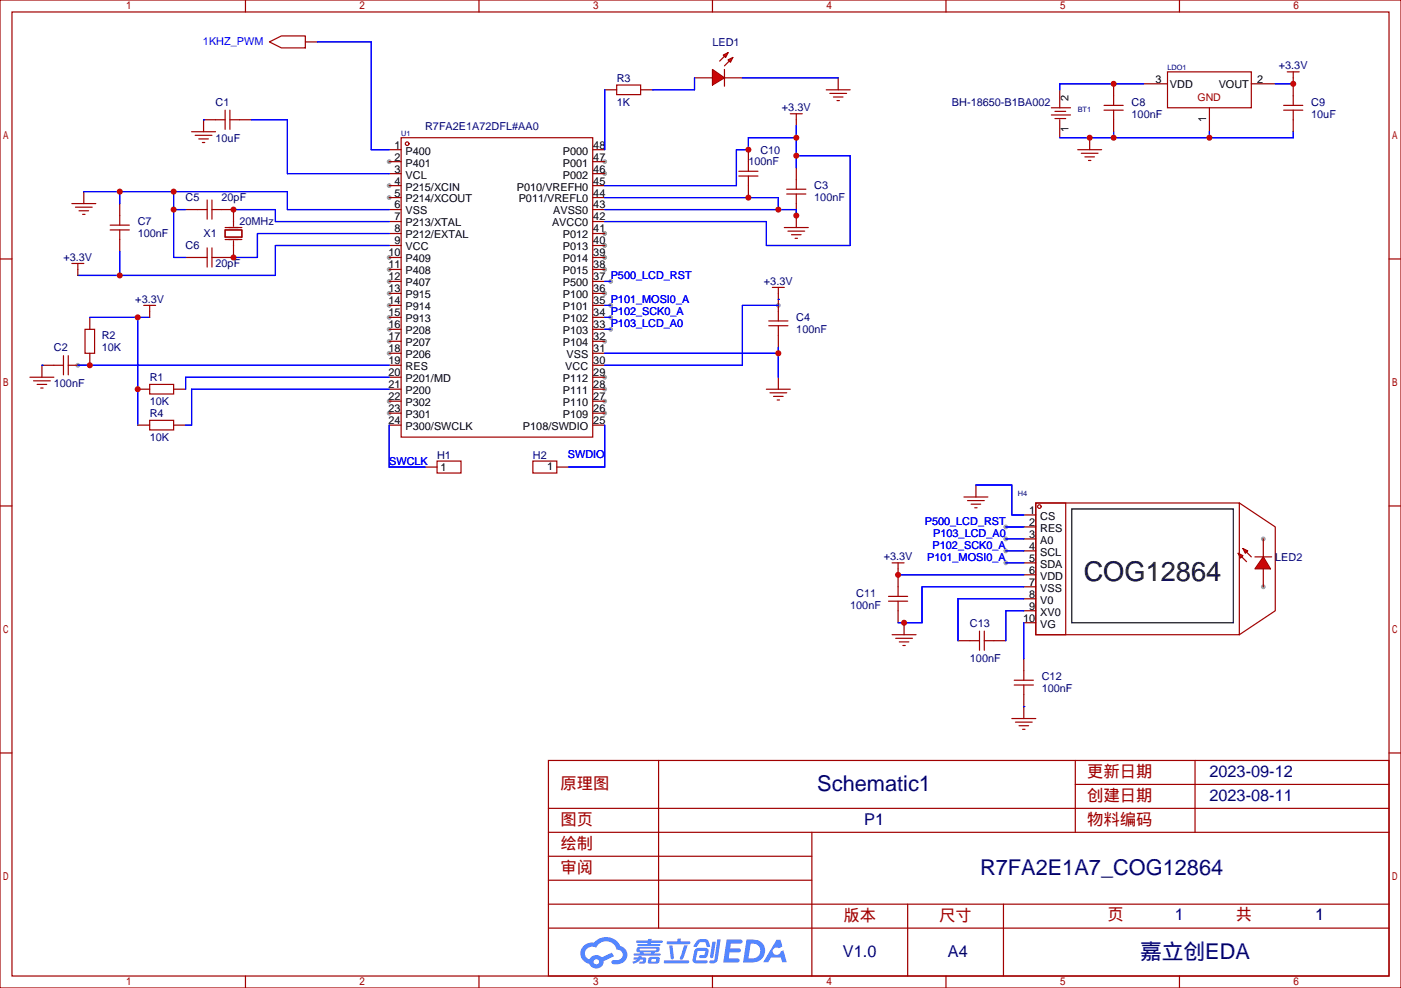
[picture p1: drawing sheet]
<svg xmlns="http://www.w3.org/2000/svg" width="413mm" height="291mm" viewBox="0 0 413 291" stroke-linecap="round" stroke-linejoin="round" font-family="sans-serif">
<g fill="#999">
<circle cx="22.9" cy="107.6" r=".71"/>
<circle cx="229.3" cy="90" r=".71"/>
<circle cx="179.9" cy="90" r=".71"/>
<circle cx="179.9" cy="93.5" r=".71"/>
<circle cx="179.9" cy="97" r=".71"/>
<circle cx="179.9" cy="82.9" r=".71"/>
<circle cx="296.3" cy="155.2" r=".71"/>
<circle cx="296.3" cy="158.7" r=".71"/>
<circle cx="296.3" cy="162.3" r=".71"/>
<circle cx="296.3" cy="165.8" r=".71"/>
<circle cx="114.7" cy="47.6" r=".71"/>
<circle cx="114.7" cy="54.7" r=".71"/>
<circle cx="114.7" cy="58.2" r=".71"/>
<circle cx="114.7" cy="75.8" r=".71"/>
<circle cx="114.7" cy="79.4" r=".71"/>
<circle cx="114.7" cy="82.9" r=".71"/>
<circle cx="114.7" cy="86.4" r=".71"/>
<circle cx="114.7" cy="90" r=".71"/>
<circle cx="114.7" cy="93.5" r=".71"/>
<circle cx="114.7" cy="97" r=".71"/>
<circle cx="114.7" cy="100.5" r=".71"/>
<circle cx="114.7" cy="104.1" r=".71"/>
<circle cx="114.7" cy="118.2" r=".71"/>
<circle cx="114.7" cy="121.7" r=".71"/>
<circle cx="178.2" cy="121.7" r=".71"/>
<circle cx="178.2" cy="118.2" r=".71"/>
<circle cx="178.2" cy="114.7" r=".71"/>
<circle cx="178.2" cy="111.1" r=".71"/>
<circle cx="178.2" cy="100.5" r=".71"/>
<circle cx="178.2" cy="86.4" r=".71"/>
<circle cx="178.2" cy="79.4" r=".71"/>
<circle cx="178.2" cy="75.8" r=".71"/>
<circle cx="178.2" cy="72.3" r=".71"/>
<circle cx="178.2" cy="68.8" r=".71"/>
<circle cx="178.2" cy="51.2" r=".71"/>
<circle cx="178.2" cy="47.6" r=".71"/>
<circle cx="372.2" cy="158.7" r=".71"/>
<circle cx="372.2" cy="172.9" r=".71"/>
</g>
<g fill="none" stroke="#a10000" stroke-width=".35">
<path d="M0 0h412.7v291h-412.7zM3.5 3.5h405.7v284h-405.7zM72.3 0v3.5M141.1 0v3.5M209.9 0v3.5M278.7 0v3.5M347.5 0v3.5M0 76.3h3.5M409.2 76.3h3.5M0 149h3.5M409.2 149h3.5M0 221.8h3.5"/>
<path d="M161.6 224h247.6v63.5h-247.6zM161.6 238.1h247.6M194 224v49.4M316.8 224v21.2M316.8 231.1h92.4M352.1 224v21.2M409.2 221.8h3.5M161.6 252.2h77.6M161.6 245.2h247.6M161.6 259.3h77.6M239.2 245.2v42.3M161.6 273.4h247.6"/>
<path d="M161.6 266.3h247.6M267.4 266.3v21.2M295.6 266.3v21.2M72.3 287.5v3.5M141.1 287.5v3.5M209.9 287.5v3.5M278.7 287.5v3.5M347.5 287.5v3.5"/>
</g>
<g fill="#5487ff">
<path d="M214.1 276.8h3.8a.65 .65 0 0 1 .9 .5 .65 .65 0 0 1-.9 .7h-2.6l-.2 1.4h2.6a.63 .63 0 0 1 .5 .8 .63 .63 0 0 1-.9 .4h-2.4l-.2 1.7h2.3a.62 .62 0 0 1 .9 .4 .62 .62 0 0 1-.6 .8h-4.2z"/>
<path d="M228.8 276.8h1.1l.6 2-1 .5a1.15 1.15 0 0 0-1.7 .2 1.15 1.15 0 0 0 .3 1.7 1.15 1.15 0 0 0 1.6-.3l.3-.6 .8-.4 1 3.6h-1.4l-.3-1.5h-3l-.8 1.5h-1.5z"/>
<path d="M209.9 277.4h1l-.7 4.4a.5 .5 0 0 1-.5 .5 .5 .5 0 0 1-.5-.5z"/>
<path d="M211.3 276.7h1l-.8 6a1.56 1.56 0 0 1-2.5 .8l.2-.6h1.1l.2-.3z"/>
<path d="M205.3 277.1l.9-.4 1.4-.1a1.07 1.07 0 0 1 1.2 .8l.4 1.3-.2 .3-.7-.1-.4-1.2-.3-.2-1.4 .1-1 1.4-.8-.1-.1-.2z"/>
<path d="M204.8 279.7l.7-.4 2.4-.1a1 1 0 0 1 .7 1.6 1.23 1.23 0 0 1-1.3 1.4h-.9a.45 .45 0 0 1-.5-.5 .45 .45 0 0 1 .6-.3l1-.1 .3-1.2-2.3 .1-.5 2.6 3.1 .1a.45 .45 0 0 1 .4 .5 .45 .45 0 0 1-.5 .4h-2.9a1 1 0 0 1-1.1-1.2z"/>
<path d="M195.6 282.9h7a.45 .45 0 0 1 .5 .5 .45 .45 0 0 1-.5 .4h-6.8l-.2-.2z"/>
<path d="M201.6 278.5h1l-1.4 3.9a.48 .48 0 0 1-.6 .3 .48 .48 0 0 1-.3-.6z"/>
<path d="M197.2 278.5h.9l.4 3.6a.48 .48 0 0 1-.4 .5 .48 .48 0 0 1-.5-.3z"/>
<path d="M196.5 277.3h3l.3-.8h.8l-.1 .8h2.4a.45 .45 0 0 1 .5 .4 .45 .45 0 0 1-.5 .5h-6.3l-.2-.3z"/>
<path d="M186.7 282h1.3l.2-.3h.9l-.1 .3h1.1a1.1 1.1 0 0 1 .2 1.2 1.1 1.1 0 0 1-.9 .7h-1.1v-.6l1-.1v-.5a.95 .95 0 0 0-1.2 .6l-1.5 .6-.3-.6 1.4-.6h-1.1z"/>
<path d="M187.5 277.1h3.4l.1-.5h1l-.1 .5h3l.4 .4-.4 .2h-3.1l-.1 .4h2.7l.2 .3-.3 .2h-6.3l-.2-.5h2.9v-.4h-3.1l-.2-.2z"/>
<path d="M219.9 276.8l-1 6.7h2.3a3.5 3.5 0 0 0 4.2-3.4 3.5 3.5 0 0 0-4.3-3.3zM221.2 278a2.24 2.24 0 0 1 2.8 2 2.24 2.24 0 0 1-2.5 2.3h-1z"/>
<path d="M187.8 279.1a.79 .79 0 0 0-.3 1 .79 .79 0 0 0 1 .4l.1 .4h-1.9v.5l7.6 .1 .4-.3-.3-.3h-1.6l.1-.3a1.18 1.18 0 0 0 1.4-1.4l-.6-.3zM188.6 279.5h4.6l.2 .1-.3 .4h-4.5zM189.5 280.5h2.4l-.2 .4h-2z"/>
<path d="M191.3 282l-.3 .5-.1 1.2 2.5 .2a.77 .77 0 0 0 .9-.7l.1-.7a.52 .52 0 0 0-.6-.6zM191.9 282.6h1.4l-.1 .6-1.3 .1z"/>
<path d="M172 278.6a3.1 3.1 0 0 0-.9 3.2 3.1 3.1 0 0 0 2.5 2.2 2.2 2.2 0 0 0 2.5 1.3 2.2 2.2 0 0 0 1.7-2.2l3.1-1.4-.7-1.1-2.9 1.4a2.29 2.29 0 0 0-3.7 .7 2.03 2.03 0 0 1-.9-2.9 2.03 2.03 0 0 1 3-.6 3.2 3.2 0 0 1 3.2-1.9 3.2 3.2 0 0 1 2.8 2.4 1.55 1.55 0 0 1 1.8 1.4 1.55 1.55 0 0 1-1.6 1.7h-1a.63 .63 0 0 0-.8 .5 .63 .63 0 0 0 .7 .7h1.1a2.75 2.75 0 0 0 2.9-2.3 2.75 2.75 0 0 0-2.1-3.1 4.8 4.8 0 0 0-7.9-.9 3.7 3.7 0 0 0-2.8 .9zM174.9 283.4a.8 .8 0 0 1 1.6 0 .8 .8 0 0 1-1.6 0z"/>
</g>
<g fill="none" stroke="#a10000" stroke-width=".35">
<path d="M56.4 38.8h7.1M57.5 39.9h4.9M63.5 35.3h2.8M66.3 32.5v5.6M67.7 35.3h2.9M67.7 32.5v5.6M58.6 40.9h2.8M59.6 42h.7M118.2 40.6h56.4v88.2h-56.4zM25 97h2.9v7.1h-2.9zM15.9 107.6h2.8M18.7 104.8v5.6"/>
<path d="M20.1 107.6h2.8M20.1 104.8v5.6M44.1 113.2h7.1v2.9h-7.1z"/>
<circle cx="119.9" cy="42.3" r=".53"/>
</g>
<g fill="none" stroke="#870000" stroke-width=".35">
<path d="M63.5 35.3h-3.5v3.5M70.6 35.3h3.5M114.7 44.1h3.5M114.7 47.6h3.5M114.7 51.2h3.5M114.7 54.7h3.5M114.7 58.2h3.5M174.6 44.1h3.6M174.6 47.6h3.6M174.6 51.2h3.6M174.6 54.7h3.6M174.6 58.2h3.6"/>
<path d="M114.7 61.7h3.5M114.7 65.3h3.5M114.7 68.8h3.5M114.7 72.3h3.5M114.7 75.8h3.5M114.7 79.4h3.5M174.6 61.7h3.6M174.6 65.3h3.6M174.6 68.8h3.6M174.6 72.3h3.6M174.6 75.8h3.6M174.6 79.4h3.6"/>
<path d="M26.5 93.5v3.5M114.7 82.9h3.5M114.7 86.4h3.5M114.7 90h3.5M114.7 93.5h3.5M114.7 97h3.5M174.6 82.9h3.6M174.6 86.4h3.6M174.6 90h3.6M174.6 93.5h3.6M174.6 97h3.6M12.3 107.6h3.6"/>
<path d="M26.5 104.1v3.5h-3.6M40.6 114.7h3.5M51.2 114.7h3.5M114.7 100.5h3.5M114.7 104.1h3.5M114.7 107.6h3.5M114.7 111.1h3.5M114.7 114.7h3.5M114.7 118.2h3.5M174.6 100.5h3.6M174.6 104.1h3.6M174.6 107.6h3.6"/>
<path d="M174.6 111.1h3.6M174.6 114.7h3.6M174.6 118.2h3.6M114.7 121.7h3.5M114.7 125.2h3.5M174.6 121.7h3.6M174.6 125.2h3.6"/>
</g>
<path d="M74.1 35.3h10.6v15.9h30M26.5 93.5h17.6M40.6 93.5v31.7M22.9 107.6h91.8" fill="none" stroke="#00f" stroke-width=".35"/>
<circle cx="60" cy="35.3" r=".18" fill="#00f"/>
<path d="M8.8 111.1h7.1M9.9 112.2h4.9M10.9 113.2h2.9M12 114.3h.7" fill="none" stroke="#a10000" stroke-width=".35"/>
<path d="M12.3 107.6v3.5" fill="none" stroke="#870000" stroke-width=".35"/>
<circle cx="12.3" cy="107.6" r=".18" fill="#00f"/>
<g fill="none" stroke="#00f" stroke-width=".35">
<path d="M24.7 56.4h60v5.3h30M35.3 56.4v3.6M51.2 56.4v19.4h3.5M178.2 58.2h51.1v3.5M35.3 74.1v7M51.2 61.7h3.5M68.8 61.7h12.3v3.6h33.6M114.7 72.3h-33.6v8.8h-58.2M114.7 68.8h-38.9v7h-7M178.2 61.7h56.4v1.8M229.3 90h-10.6v17.6h-40.5M114.7 111.1h-60v3.6"/>
<path d="M178.2 104.1h51.1M229.3 102.3v8.8"/>
</g>
<g fill="none" stroke="#a10000" stroke-width=".35">
<path d="M213.4 20.5v4.9M21.2 60h7M61 58.9v5.7M62.4 58.9v5.7M231.8 57.1h5.6M231.8 55.7h5.6M234.6 52.9v2.8M234.6 57.1v2.9M22.2 61h5M23.3 62.1h2.8M24.3 63.1h.7M32.5 67.7h5.6"/>
<path d="M32.5 66.3h5.6M35.3 63.5v2.8M35.3 67.7v2.9M58.2 61.7h2.8M58.2 75.8h2.8M61 73v5.7M62.4 61.7h2.9M62.4 73v5.7M62.4 75.8h2.9M66.3 67.7h5v2.1h-5zM66.3 67h5M66.3 70.6h5"/>
<path d="M68.8 65.3v1.4M68.8 70.9v1.4M231.1 67h7M232.1 68.1h5M233.2 69.1h2.8M234.2 70.2h.7M226.5 96h5.6M226.5 94.5h5.6M229.3 91.7v2.8M229.3 96v2.8M225.8 114.7h7M226.8 115.7h5"/>
<path d="M227.9 116.8h2.8M229 117.8h.7"/>
</g>
<path d="M24.7 56.4v3.6M35.3 60v3.5M234.6 49.4v3.5M234.6 60v7M35.3 70.6v3.5M54.7 61.7h3.5M54.7 75.8h3.5M65.3 61.7h3.5v3.6M68.8 72.3v3.5h-3.5M229.3 88.2v3.5M229.3 98.8v3.5M229.3 111.1v3.6" fill="none" stroke="#870000" stroke-width=".35"/>
<g fill="#f00" stroke="#a10000" stroke-width=".35">
<path d="M209.9 20.5l3.5 2.4-3.5 2.1z"/>
<path d="M213.1 16.2l1.4-.7-.7 1.4z"/>
<path d="M214.5 17.6l1.4-.7-.7 1.4z"/>
</g>
<g fill="none" stroke="#a10000" stroke-width=".35">
<path d="M79.4 12.3l3.5-1.7h7.1v3.5h-7.1zM213.4 16.6l-1.4 1.4M214.8 18l-1.4 1.4M181.7 25h7v2.9h-7zM243.4 26.5h7.1M244.5 27.5h4.9M245.5 28.6h2.9M246.6 29.6h.7M309.7 33.9h5.7M309.7 31.8h5.7M310.8 34.9h3.2M310.8 32.8h3.2"/>
<path d="M325.3 32.5h5.6M325.3 31h5.6M328.1 28.2v2.8M328.1 32.5v2.8M344 21.2h24.7v10.6h-24.7zM378.2 32.5h5.6M378.2 31h5.6M379.2 21.2h3.6M381 21.2v1.7M381 28.2v2.8M381 32.5v2.8M317.5 44.1h7.1"/>
<path d="M318.6 45.2h4.9M319.6 46.2h2.8M320.7 47.3h.7M21.2 77.6h3.5M22.9 77.6v1.8M42.3 90h3.6M44.1 90v1.7M227.5 84.7h3.6M229.3 84.7v1.7M128.8 135.8h7v3.5h-7zM157 135.8h7v3.5h-7z"/>
</g>
<g fill="none" stroke="#870000" stroke-width=".35">
<path d="M90 12.3h3.5M178.2 26.5h3.5M188.7 26.5h3.6M204.6 22.9h5.3M213.4 22.9h5.3M246.9 22.9v3.6M312.2 26.5v5.3M312.2 35.3v5.3M328.1 24.7v3.5M328.1 35.3v3.5M336.9 24.7h7.1M356.3 31.8v7"/>
<path d="M368.7 24.7h7M381 22.9v5.3M381 35.3v3.5M321 40.6v3.5M22.9 79.4v1.7M44.1 91.7v1.8M229.3 86.4v1.8M125.2 137.6h3.6M164 137.6h3.6"/>
</g>
<path d="M93.5 12.3h15.9v31.8h5.3M204.6 22.9v3.6h-12.3M328.1 38.8v1.8M336.9 24.7h-24.7v1.8M356.3 38.8v1.8M375.7 24.7h5.3M381 38.8v1.8h-68.8M178.2 90h1.7M178.2 93.5h1.7M178.2 97h1.7M114.7 125.2v12.4h10.5M178.2 125.2v12.4h-10.6" fill="none" stroke="#00f" stroke-width=".35"/>
<circle cx="229.3" cy="88.2" r=".18" fill="#00f"/>
<g fill="none" stroke="#a10000" stroke-width=".35">
<path d="M232.8 33.5h3.6M234.6 33.5v1.8M217.7 51.9h5.6M217.7 50.4h5.6M220.5 47.6v2.8M220.5 51.9v2.8M44.1 123.8h7.1v2.8h-7.1zM305.2 148.2h8.8v38.8h-8.8zM305.2 148.2h59.9v38.8h-59.9zM365.1 148.2l10.6 7v24.7l-10.6 7.1M369.7 164h4.9"/>
<circle cx="306.2" cy="149.2" r=".53"/>
</g>
<g fill="none" stroke="#870000" stroke-width=".35">
<path d="M234.6 35.3v1.7M220.5 44.1v3.5M220.5 54.7v3.5M40.6 125.2h3.5M51.2 125.2h3.5M301.6 151.7h3.6M301.6 155.2h3.6M301.6 158.7h3.6M301.6 162.3h3.6M301.6 165.8h3.6M301.6 169.3h3.6M301.6 172.9h3.6"/>
<path d="M301.6 176.4h3.6M301.6 179.9h3.6M301.6 183.4h3.6"/>
</g>
<path d="M234.6 37v12.4M234.6 40.6h-14.1v3.5h-3.5v10.6h-38.8M234.6 45.9h15.9v26.4h-24.7v-7h-47.6M178.2 82.9h1.7M114.7 114.7h-58.3v10.5h-1.7" fill="none" stroke="#00f" stroke-width=".35"/>
<g fill="#f00" stroke="#a10000" stroke-width=".35">
<path d="M372.2 164l2.1 3.6h-4.6z"/>
<path d="M364.8 163l1.4 .7-.7 .7z"/>
<path d="M366.2 161.6l1.4 .7-.7 .7z"/>
</g>
<g fill="none" stroke="#a10000" stroke-width=".35">
<path d="M284 146.4h7M285 147.5h5M286.1 148.5h2.8M287.2 149.6h.7M261.8 177.1h5.6M261.8 175.7h5.6M262.8 165.8h3.5M264.6 165.8v1.8M264.6 172.9v2.8M264.6 177.1v2.8M365.8 164l1.4 1.5M367.2 162.6l1.5 1.4"/>
<path d="M262.8 187h7.1M263.9 188h4.9M264.9 189.1h2.9M266 190.1h.7M285.8 188.7h2.8M288.6 185.9v5.7M290 185.9v5.7M290 188.7h2.8M301.6 197.6v2.8M298.1 211.7h7.1M298.8 201.8h5.6M298.8 200.4h5.6"/>
<path d="M299.2 212.7h4.9M300.2 213.8h2.8M301.3 214.8h.7M301.6 201.8v2.8"/>
</g>
<path d="M287.5 142.9v3.5M372.2 158.7v5.3M264.6 167.6v5.3M264.6 179.9v3.5M372.2 167.6v5.3M266.3 183.4v3.6M282.2 188.7h3.6M292.8 188.7h3.5M301.6 194v3.6M301.6 204.6v7.1" fill="none" stroke="#870000" stroke-width=".35"/>
<path d="M315.7 149.9h47.7v33.5h-47.7z" fill="none" stroke="#000" stroke-width=".35"/>
<path d="M287.5 142.9h10.6v8.8h3.5M296.3 155.2h5.3M296.3 158.7h5.3M264.6 169.3h37M296.3 162.3h5.3M296.3 165.8h5.3M301.6 176.4h-19.4v12.3M301.6 179.9h-5.3v8.8M301.6 172.9h-30v10.5h-7M301.6 183.4v10.6" fill="none" stroke="#00f" stroke-width=".35"/>
<circle cx="301.6" cy="208.1" r=".18" fill="#00f"/>
<path d="M178.2 26.5v17.6M218.7 22.9h28.2" fill="none" stroke="#00f" stroke-width=".35"/>
<g fill="#c00">
<circle cx="26.5" cy="107.6" r=".88"/>
<circle cx="40.6" cy="93.5" r=".88"/>
<circle cx="40.6" cy="114.7" r=".88"/>
<circle cx="234.6" cy="63.5" r=".88"/>
<circle cx="229.3" cy="61.7" r=".88"/>
<circle cx="220.5" cy="58.2" r=".88"/>
<circle cx="229.3" cy="104.1" r=".88"/>
<circle cx="68.8" cy="61.7" r=".88"/>
<circle cx="68.8" cy="75.8" r=".88"/>
<circle cx="35.3" cy="81.1" r=".88"/>
<circle cx="35.3" cy="56.4" r=".88"/>
<circle cx="51.2" cy="56.4" r=".88"/>
<circle cx="51.2" cy="61.7" r=".88"/>
<circle cx="328.1" cy="24.7" r=".88"/>
<circle cx="356.3" cy="40.6" r=".88"/>
<circle cx="321" cy="40.6" r=".88"/>
<circle cx="328.1" cy="40.6" r=".88"/>
<circle cx="381" cy="24.7" r=".88"/>
<circle cx="234.6" cy="40.6" r=".88"/>
<circle cx="234.6" cy="45.9" r=".88"/>
<circle cx="220.5" cy="44.1" r=".88"/>
<circle cx="264.6" cy="169.3" r=".88"/>
<circle cx="266.3" cy="183.4" r=".88"/>
</g>
<text font-size="8" x="319.3" y="171.3">COG12864</text>
<g font-size="6.4" fill="#000080">
<text x="240.8" y="233">Schematic1</text>
<text x="288.7" y="257.7">R7FA2E1A7_COG12864</text>
<text x="335.9" y="282.4">嘉立创EDA</text>
</g>
<g font-size="4.8" fill="#a00000">
<text x="165.1" y="232.5">原理图</text>
<text x="320.3" y="229">更新日期</text>
<text x="320.3" y="236">创建日期</text>
<text x="165.1" y="243.1">图页</text>
<text x="320.3" y="243.1">物料编码</text>
<text x="165.1" y="250.2">绘制</text>
<text x="165.1" y="257.2">审阅</text>
<text x="248.5" y="271.3">版本</text>
<text x="276.7" y="271.3">尺寸</text>
<text x="326.3" y="271">页</text>
<text x="364.1" y="271">共</text>
</g>
<g font-size="4.8" fill="#000080">
<text x="356.3" y="229">2023-09-12</text>
<text x="356.3" y="236">2023-08-11</text>
<text x="254.6" y="243.1">P1</text>
<text x="346.1" y="271">1</text>
<text x="387.4" y="271">1</text>
<text x="248.3" y="281.9">V1.0</text>
<text x="279.3" y="281.9">A4</text>
</g>
<g font-size="3.2" fill="#00f">
<text x="59.8" y="13.3">1KHZ_PWM</text>
<text x="114.7" y="136.9">SWCLK</text>
<text x="167.3" y="134.9">SWDIO</text>
<text x="272.5" y="154.6">P500_LCD_RST</text>
<text x="274.8" y="161.6">P102_SCK0_A</text>
<text x="274.9" y="158.1">P103_LCD_A0</text>
<text x="273.2" y="165.2">P101_MOSI0_A</text>
</g>
<g font-size="3.2" fill="#000080">
<text x="209.9" y="13.5">LED1</text>
<text x="376.8" y="20.4">+3.3V</text>
<text x="181.7" y="24.1">R3</text>
<text x="63.5" y="31.1">C1</text>
<text x="181.7" y="31.1">1K</text>
<text x="230.4" y="32.7">+3.3V</text>
<text x="280.5" y="31.1">BH-18650-B1BA002</text>
<text x="333.4" y="31.1">C8</text>
<text x="333.4" y="34.6">100nF</text>
<text x="386.3" y="31.1">C9</text>
<text x="386.3" y="34.6">10uF</text>
<text x="63.5" y="41.7">10uF</text>
<text x="125.2" y="38.2">R7FA2E1A72DFL#AA0</text>
<text x="224" y="45.2">C10</text>
<text x="220.5" y="48.7">100nF</text>
<text x="54.7" y="59.3">C5</text>
<text x="65.3" y="59.3">20pF</text>
<text x="239.9" y="55.8">C3</text>
<text x="239.9" y="59.3">100nF</text>
<text x="40.6" y="66.4">C7</text>
<text x="40.6" y="69.9">100nF</text>
<text x="60" y="69.9">X1</text>
<text x="70.6" y="66.4">20MHz</text>
<text x="18.7" y="76.8">+3.3V</text>
<text x="54.7" y="73.4">C6</text>
<text x="63.5" y="78.7">20pF</text>
<text x="225.1" y="83.9">+3.3V</text>
<text x="39.9" y="89.2">+3.3V</text>
<text x="234.6" y="94.6">C4</text>
<text x="30" y="99.9">R2</text>
<text x="234.6" y="98.1">100nF</text>
<text x="15.9" y="103.4">C2</text>
<text x="30" y="103.4">10K</text>
<text x="44.1" y="112.2">R1</text>
<text x="15.9" y="114">100nF</text>
<text x="44.1" y="119.3">10K</text>
<text x="44.1" y="122.8">R4</text>
<text x="44.1" y="129.9">10K</text>
<text x="128.8" y="135.2">H1</text>
<text x="157" y="135.2">H2</text>
<text x="260.3" y="165">+3.3V</text>
<text x="375.7" y="165.2">LED2</text>
<text x="250.5" y="179.3">100nF</text>
<text x="252.2" y="175.7">C11</text>
<text x="285.8" y="184.6">C13</text>
<text x="285.8" y="195.1">100nF</text>
<text x="306.9" y="200.4">C12</text>
<text x="306.9" y="204">100nF</text>
</g>
<g font-size="3.2">
<text x="314.8" y="29.7" transform="rotate(-90 314.8 29.7)">2</text>
<text x="340.4" y="24.4">3</text>
<text x="344.7" y="25.8">VDD</text>
<text x="359" y="25.8">VOUT</text>
<text x="370.4" y="24.4">2</text>
<text x="355.3" y="36" transform="rotate(-90 355.3 36)">1</text>
<text x="314.8" y="38.8" transform="rotate(-90 314.8 38.8)">1</text>
<text x="116.2" y="43.8">1</text>
<text x="116.2" y="47.3">2</text>
<text x="119.5" y="45.5">P400</text>
<text x="165.8" y="45.5">P000</text>
<text x="174.8" y="47.3">47</text>
<text x="174.8" y="43.8">48</text>
<text x="116.2" y="50.8">3</text>
<text x="119.5" y="49.1">P401</text>
<text x="119.5" y="52.6">VCL</text>
<text x="165.8" y="52.6">P002</text>
<text x="165.8" y="49.1">P001</text>
<text x="174.8" y="50.8">46</text>
<text x="116.2" y="54.4">4</text>
<text x="116.2" y="57.9">5</text>
<text x="119.5" y="56.1">P215/XCIN</text>
<text x="119.5" y="59.7">P214/XCOUT</text>
<text x="152.3" y="56.1">P010/VREFH0</text>
<text x="152.8" y="59.7">P011/VREFL0</text>
<text x="174.8" y="57.9">44</text>
<text x="174.8" y="54.4">45</text>
<text x="116.2" y="61.4">6</text>
<text x="116.2" y="64.9">7</text>
<text x="119.5" y="63.2">VSS</text>
<text x="163" y="63.2">AVSS0</text>
<text x="174.8" y="64.9">42</text>
<text x="174.8" y="61.4">43</text>
<text x="116.2" y="68.5">8</text>
<text x="116.2" y="72">9</text>
<text x="119.5" y="66.7">P213/XTAL</text>
<text x="119.5" y="70.2">P212/EXTAL</text>
<text x="162.6" y="66.7">AVCC0</text>
<text x="165.8" y="70.2">P012</text>
<text x="174.8" y="72">40</text>
<text x="174.8" y="68.5">41</text>
<text x="114.4" y="75.5">10</text>
<text x="119.5" y="73.8">VCC</text>
<text x="119.5" y="77.3">P409</text>
<text x="165.8" y="77.3">P014</text>
<text x="165.8" y="73.8">P013</text>
<text x="174.8" y="75.5">39</text>
<text x="114.4" y="79.1">11</text>
<text x="114.4" y="82.6">12</text>
<text x="119.5" y="80.8">P408</text>
<text x="165.8" y="80.8">P015</text>
<text x="174.8" y="82.6">37 P500_LCD_RST</text>
<text x="174.8" y="79.1">38</text>
<text x="114.4" y="86.1">13</text>
<text x="114.4" y="89.6">14</text>
<text x="119.5" y="84.3">P407</text>
<text x="119.5" y="87.9">P915</text>
<text x="165.8" y="87.9">P100</text>
<text x="165.8" y="84.3">P500</text>
<text x="174.8" y="89.6">35 P101_MOSI0_A</text>
<text x="174.8" y="86.1">36</text>
<text x="114.4" y="93.2">15</text>
<text x="119.5" y="91.4">P914</text>
<text x="119.5" y="94.9">P913</text>
<text x="165.8" y="94.9">P102</text>
<text x="165.8" y="91.4">P101</text>
<text x="174.8" y="93.2">34 P102_SCK0_A</text>
<text x="114.4" y="96.7">16</text>
<text x="114.4" y="100.2">17</text>
<text x="119.5" y="98.5">P208</text>
<text x="119.5" y="102">P207</text>
<text x="165.8" y="102">P104</text>
<text x="165.8" y="98.5">P103</text>
<text x="174.8" y="100.2">32</text>
<text x="174.8" y="96.7">33 P103_LCD_A0</text>
<text x="114.4" y="103.7">18</text>
<text x="114.4" y="107.3">19</text>
<text x="119.5" y="105.5">P206</text>
<text x="166.9" y="105.5">VSS</text>
<text x="174.8" y="107.3">30</text>
<text x="174.8" y="103.7">31</text>
<text x="114.4" y="110.8">20</text>
<text x="119.5" y="109">RES</text>
<text x="119.5" y="112.6">P201/MD</text>
<text x="165.8" y="112.6">P112</text>
<text x="166.5" y="109">VCC</text>
<text x="174.8" y="110.8">29</text>
<text x="114.4" y="114.3">21</text>
<text x="114.4" y="117.9">22</text>
<text x="119.5" y="116.1">P200</text>
<text x="119.5" y="119.6">P302</text>
<text x="165.8" y="119.6">P110</text>
<text x="165.8" y="116.1">P111</text>
<text x="174.8" y="117.9">27</text>
<text x="174.8" y="114.3">28</text>
<text x="114.4" y="121.4">23</text>
<text x="114.4" y="124.9">24</text>
<text x="119.5" y="123.2">P301</text>
<text x="165.8" y="123.2">P109</text>
<text x="174.8" y="124.9">25</text>
<text x="174.8" y="121.4">26</text>
<text x="119.5" y="126.7">P300/SWCLK</text>
<text x="154.1" y="126.7">P108/SWDIO</text>
<text x="129.8" y="138.7">1</text>
<text x="161.2" y="138.4">1</text>
<text x="303.2" y="151.4">1</text>
<text x="303.2" y="154.9">2</text>
<text x="306.5" y="153.1">CS</text>
<text x="303.2" y="158.4">3</text>
<text x="303.2" y="162">4</text>
<text x="306.5" y="156.7">RES</text>
<text x="306.5" y="160.2">A0</text>
<text x="303.2" y="165.5">5</text>
<text x="306.5" y="163.7">SCL</text>
<text x="306.5" y="167.2">SDA</text>
<text x="303.2" y="169">6</text>
<text x="303.2" y="172.5">7</text>
<text x="306.5" y="170.8">VDD</text>
<text x="303.2" y="176.1">8</text>
<text x="303.2" y="179.6">9</text>
<text x="306.5" y="174.3">VSS</text>
<text x="306.5" y="177.8">V0</text>
<text x="301.4" y="183.1">10</text>
<text x="306.5" y="181.4">XV0</text>
<text x="306.5" y="184.9">VG</text>
</g>
<text font-size="3.1" fill="#a00000" x="352.8" y="29.8">GND</text>
<g font-size="2.2" fill="#000080">
<text x="344" y="20.7">LDO1</text>
<text x="317.5" y="33.1">BT1</text>
<text x="118.2" y="40.1">U1</text>
<text x="299.9" y="146">H4</text>
</g>
</svg>
